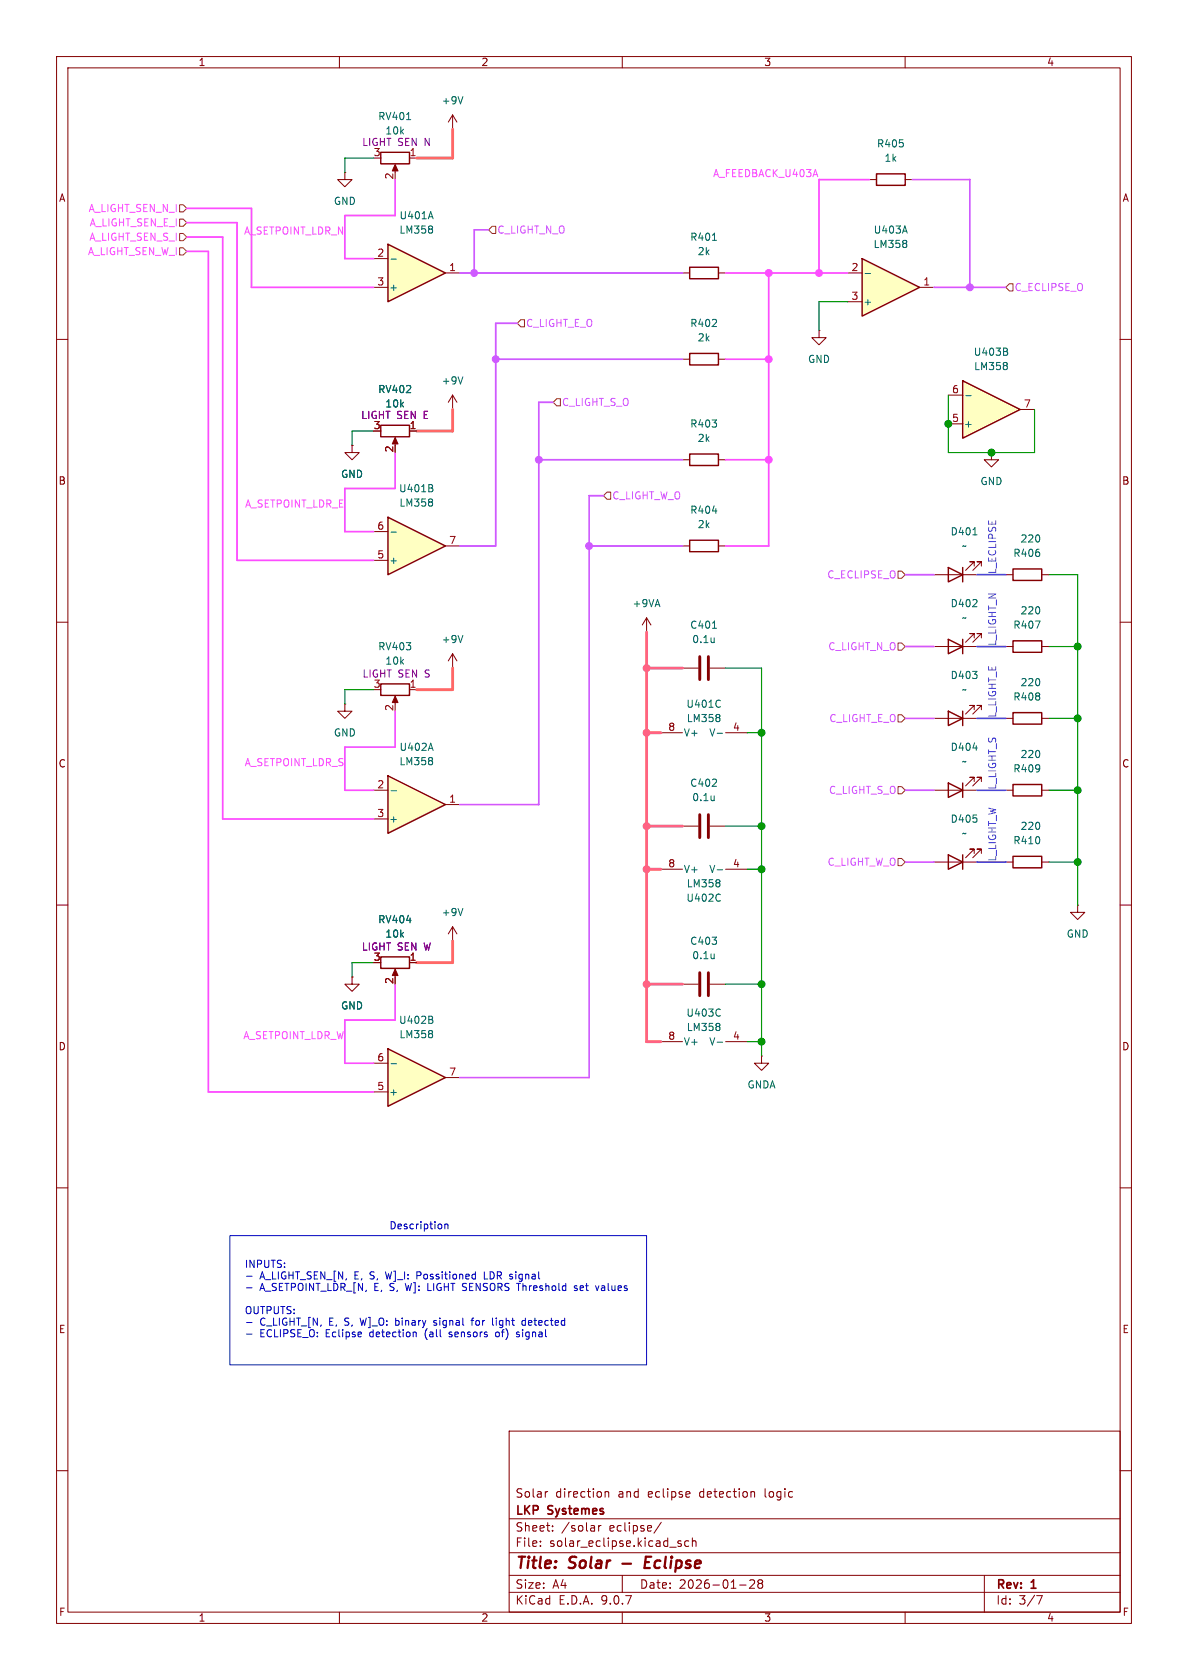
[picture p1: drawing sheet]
<svg xmlns="http://www.w3.org/2000/svg" width="210mm" height="297mm" viewBox="0 0 210 297" stroke-linecap="round" stroke-linejoin="round" font-family="sans-serif">
<g fill="none" stroke="#840000" stroke-width=".18">
<path d="M10 10h190v277h-190zM12 12h186v273h-186zM60 10v2M110 10v2M160 10v2M61 30.5v1.3h1.2l-1.2 1.2-1.3-1.2h1.3M61 30.5h.1M69.8 29.5v1M72.4 27.9h1.3M80 22.9h.1M80 20.3v2.6M80 20.3l-.8 1.3"/>
<path d="M80 20.3l.8 1.3M120.6 48.3h1.3M127 48.3h1.3M10 60h2M62.2 78.7v1.3h1.3l-1.3 1.3-1.2-1.3h1.2M62.2 78.7h.1M69.8 77.7v1M72.4 76.2h1.3M80 72.4h.1M80 69.9l-.8 1.2M80 69.9l.8 1.2M80 69.9v2.5"/>
<path d="M120.6 63.5h1.3M127 63.5h1.3M198 60h2M120.6 81.3h1.3M120.6 96.5h1.3M127 81.3h1.3M127 96.5h1.3M10 110h2M114.3 111.8h.1M114.3 109.2l-.8 1.3M114.3 109.2l.8 1.3M114.3 109.2v2.6"/>
<path d="M120.6 118.1h2.8M125.5 118.1h2.8M198 110h2M116.8 129.5h3.8M128.3 129.5h3.8M177.8 139.7h1.3M184.1 139.7h1.3M10 160h2M165.1 152.4h7.6M172.2 150.9v-.8h-.8h.8l-1.5 1.5M173.5 150.9v-.8h-.8h.8l-1.5 1.5M177.8 152.4h1.3"/>
<path d="M184.1 152.4h1.3M198 160h2M10 210h2M198 210h2M90 253h108v32h-108zM10 260h2M90 278.5h108M90 274.5h108M90 268.5h108M95.5 273.2v.2M95.5 272.5v.1M96.8 263.7l-.3 .1"/>
<path d="M97.7 270.5v.2M97.7 269.8v.1M105 269.8l.1 .9M105.1 270.6l-.1 .1M105.1 270l-.1 .1M105.8 269.7v1M106.3 269.7l-.3 .1-.2 .2M107 263.8l.2-.1 .3 .1 .1 .9M107 263.7v1M110 278.5v3M116.9 269.1l-1.3 1.9M120.4 272.5l-.4-.1-.2 .2 .1 .2 .5 .2v.3h-.6"/>
<path d="M121.7 263.7l.3 .3-.8 .2M121.8 272.5l-.5-.1-.3 .3v.4l.2 .2h.6M121.9 264.6l-.2 .1M122.4 272.5l.2-.1 .4 .1v.9M122.4 271.9v1.5M132.5 279.4l.6-.1 .2 .1 .1 .3-.9 1.1h.9M133 263.7h.2l.2 .2v.8M134.3 279.9l-.3-.3 .3-.3 .4 .1 .1 .2-.3 .3M134.3 279.9l-.3 .3v.4l.3 .2 .4-.1 .1-.2v-.4l-.3-.2M134.3 279.9h.2M174 278.5v6.5M198 260h2"/>
<path d="M60 285v2M90 281.5h108M110 285v2M130.8 280.2h1.1M160 285v2M183.3 282.1h1l-.7 1.5"/>
</g>
<path d="M110 276.4h1.5M114.1 276.2h.6M115.1 275.2h-.9l-.3 2h1" fill="none" stroke="#840000" stroke-width=".4"/>
<path d="M67.3 26.9h5.1v2.1h-5.1zM121.9 47.2h5.1v2.1h-5.1zM67.3 75.2h5.1v2h-5.1zM121.9 62.5h5.1v2h-5.1zM121.9 80.3h5.1v2h-5.1zM121.9 95.5h5.1v2h-5.1zM179.1 138.7h5v2h-5zM167.6 151.1l2.6 1.3-2.6 1.3zM170.2 151.1v2.6M179.1 151.4h5v2h-5z" fill="none" stroke="#840000" stroke-width=".25"/>
<g fill="none" stroke="#006464" stroke-width=".18">
<path d="M81.8 17.1l-.4 1.3M71.9 21.2h.7M125.9 42.5h.8M81.8 66.6l-.4 1.3M125.9 90.3h.8M125.9 111.1h.8M126.2 112.8v.8M126.2 113.5h.1M126.8 129.6h.9M127.2 126.4v.3M127.2 127v.5M127.3 123.8v.1"/>
<path d="M127.3 124.9v.1"/>
</g>
<path d="M123.7 116.1v4M125.2 116.1v4" fill="none" stroke="#840000" stroke-width=".51"/>
<g fill="#840000" stroke="#840000" stroke-width=".18">
<path d="M69.8 77.3l.6 1.2h-1.1z"/>
<path d="M69.8 29.1l.6 1.1h-1.1z"/>
</g>
<path d="M68.6 43.2l10.1 5.1-10.1 5z" fill="#ffffc2"/>
<path d="M68.6 43.2l10.1 5.1-10.1 5zM167.6 100.3l2.6 1.3-2.6 1.3zM170.2 100.3v2.6M179.1 100.6h5v2h-5z" fill="none" stroke="#840000" stroke-width=".25"/>
<path d="M66 45.7h2.6M66 50.8h2.6M78.7 48.3h2.6M175.3 80v1.3h1.2l-1.2 1.3-1.3-1.3h1.3M175.3 80h.1M165.1 101.6h7.6M172.2 100.1v-.8h-.8h.8l-1.5 1.5M173.5 100.1v-.8h-.8h.8l-1.5 1.5M177.8 101.6h1.3M184.1 101.6h1.3" fill="none" stroke="#840000" stroke-width=".18"/>
<path d="M76.1 37.4l.5 1.3M69.1 45.8h1M76.4 40.1v.3M76.4 40.6v.5M172 94.6h.7" fill="none" stroke="#006464" stroke-width=".18"/>
<path d="M170.2 67.3l10.1 5.1-10.1 5.1z" fill="#ffffc2"/>
<path d="M154.9 30.7h5.1v2.1h-5.1zM170.2 67.3l10.1 5.1-10.1 5.1z" fill="none" stroke="#840000" stroke-width=".25"/>
<path d="M153.7 31.8h1.2M160 31.8h1.3M167.6 69.9h2.6M167.6 74.9h2.6M180.3 72.4h2.6" fill="none" stroke="#840000" stroke-width=".18"/>
<path d="M170.7 69.9h1M177.8 62.1l.3 .3v.3l-.2 .1M178 61.6l.1 .2-.1 .3M178 64.2v.3M178 64.7v.5" fill="none" stroke="#006464" stroke-width=".18"/>
<path d="M152.4 45.7l10.2 5.1-10.2 5.1z" fill="#ffffc2"/>
<path d="M152.4 45.7l10.2 5.1-10.2 5.1z" fill="none" stroke="#840000" stroke-width=".25"/>
<path d="M144.8 58.4v1.3h1.2l-1.2 1.3-1.3-1.3h1.3M144.8 58.4h.1M149.9 48.3h2.5M149.9 53.3h2.5M162.6 50.8h2.5M62.2 172.7v1.3h1.3l-1.3 1.3-1.2-1.3h1.2M62.2 172.7h.1" fill="none" stroke="#840000" stroke-width=".18"/>
<path d="M160 39.9l.4 1.3M152.9 48.4h1M160.2 42.6v.3M160.2 43.2v.4" fill="none" stroke="#006464" stroke-width=".18"/>
<path d="M68.6 137.2l10.1 5-10.1 5.1z" fill="#ffffc2"/>
<path d="M67.3 120.9h5.1v2h-5.1zM68.6 137.2l10.1 5-10.1 5.1zM67.3 169.2h5.1v2h-5.1z" fill="none" stroke="#840000" stroke-width=".25"/>
<path d="M66 139.7h2.6M69.8 123.4v1.1M72.4 121.9h1.3M66 144.8h2.6M78.7 142.2h2.6M69.8 171.7v1M72.4 170.2h1.3M80 166.4h.1M80 163.8l-.8 1.3M80 163.8l.8 1.3M80 163.8v2.6" fill="none" stroke="#840000" stroke-width=".18"/>
<path d="M69.1 139.8h1M76.1 131.4l.5 1.3M76.4 134.1v.3M76.4 134.6v.5M81.8 160.6l-.4 1.3" fill="none" stroke="#006464" stroke-width=".18"/>
<g fill="#840000" stroke="#840000" stroke-width=".18">
<path d="M69.8 171.3l.6 1.2h-1.1z"/>
<path d="M69.8 123.1l.6 1.1h-1.1z"/>
</g>
<path d="M68.6 185.4l10.1 5.1-10.1 5.1z" fill="#ffffc2"/>
<path d="M68.6 185.4l10.1 5.1-10.1 5.1z" fill="none" stroke="#840000" stroke-width=".25"/>
<g fill="none" stroke="#840000" stroke-width=".18">
<path d="M80 118.1h.1M80 115.6l-.8 1.2M80 115.6l.8 1.2M80 115.6v2.5M61 124.5v1.2h1.2l-1.2 1.3-1.3-1.3h1.3M61 124.5h.1M116.8 153.7h3.8M120.6 146.1h2.8M125.5 146.1h2.8M128.3 153.7h3.8M120.6 174h2.8M125.5 174h2.8"/>
<path d="M66 188h2.6M66 193h2.6M78.7 190.5h2.6M134.6 186.7v1.3h1.3l-1.3 1.2-1.3-1.2h1.3M134.6 186.7h.1"/>
</g>
<g fill="none" stroke="#006464" stroke-width=".18">
<path d="M81.8 112.3l-.4 1.3M126.2 140.7v.8M126.2 141.4v.1M126.8 153.8h.9M127.2 155.6v.3M127.2 156.2v.5M127.3 158.1v.1M127.3 159.2v.1M76.4 179.7l.1 .2-.1 .3M126.2 168.6v.9M126.2 169.4h.1M69.1 188.1h1"/>
<path d="M76.2 180.3l.3 .2v.3l-.2 .1M76.4 182.3v.3M76.4 182.9v.4"/>
</g>
<path d="M123.7 144v4.1M125.2 144v4.1M123.7 172v4M125.2 172v4" fill="none" stroke="#840000" stroke-width=".51"/>
<path d="M68.6 91.4l10.1 5.1-10.1 5.1z" fill="#ffffc2"/>
<path d="M68.6 91.4l10.1 5.1-10.1 5.1zM167.6 113l2.6 1.3-2.6 1.3zM170.2 113v2.6M179.1 113.3h5v2h-5zM167.6 138.4l2.6 1.3-2.6 1.3zM167.6 125.7l2.6 1.3-2.6 1.3zM170.2 125.7v2.6M170.2 138.4v2.6M179.1 126h5v2h-5z" fill="none" stroke="#840000" stroke-width=".25"/>
<g fill="none" stroke="#840000" stroke-width=".18">
<path d="M62.2 78.7h.1M72.4 76.2h1.3M66 94h2.6M66 99.1h2.6M78.7 96.5h2.6M165.1 114.3h7.6M172.2 112.8v-.8h-.8h.8l-1.5 1.5M173.5 112.8v-.8h-.8h.8l-1.5 1.5M177.8 114.3h1.3M184.1 114.3h1.3M165.1 139.7h7.6M165.1 127h7.6"/>
<path d="M172.2 138.2v-.8h-.8h.8l-1.5 1.5M172.2 125.5v-.8h-.8h.8l-1.5 1.5M173.5 138.2v-.8h-.8h.8l-1.5 1.5M173.5 125.5v-.8h-.8h.8l-1.5 1.5M177.8 127h1.3M184.1 127h1.3M62.2 172.7h.1M72.4 170.2h1.3M190.5 160v1.3h1.3l-1.3 1.3-1.3-1.3h1.3M190.5 160h.1M116.8 184.2h3.8M128.3 184.2h3.8"/>
</g>
<path d="M69.1 94.1h1M76.2 86.3l.3 .2v.3l-.2 .1M76.4 85.7l.1 .2-.1 .3M76.4 88.3v.3M76.4 88.9v.5M183 109.8h.9l-.6 1.3M172 132.2h.8M127.3 178.4v.1M127.3 179.5v.1M126.8 184.2h.9M127.2 181v.3M127.2 181.6v.5" fill="none" stroke="#006464" stroke-width=".18"/>
<g fill="none" stroke="#725600" stroke-width=".18">
<path d="M31.7 36.2h.7l.6 .6-.6 .7h-.7zM31.7 38.7h.7l.6 .7-.6 .6h-.7zM31.7 43.8h.7l.6 .7-.6 .6h-.7zM31.7 41.3h.7l.6 .6-.6 .6h-.7zM87 40h.6v1.3h-.6l-.6-.7zM91.4 57.2l.7-.7h.6v1.3h-.6zM177.8 50.8l.6-.6h.7v1.2h-.7zM98.4 70.5h.7v1.3h-.7l-.6-.7zM107.3 87h.6v1.3h-.6l-.6-.7zM158.7 101h.7l.6 .6-.6 .6h-.7zM158.7 113.7h.7l.6 .6-.6 .6h-.7zM158.7 126.4h.7l.6 .6-.6 .6h-.7z"/>
<path d="M158.7 139.1h.7l.6 .6-.6 .6h-.7zM158.7 151.8h.7l.6 .6-.6 .6h-.7z"/>
</g>
<g fill="none" stroke="#009600" stroke-width=".2">
<path d="M66 27.9h-5v2.6M149.9 53.3h-5.1v5.1M66 76.2h-3.8v2.5M167.6 69.9v10.1h15.3v-7.6M128.3 118.1h6.3v68.6M185.4 114.3h5.1M185.4 101.6h5.1v58.4M66 121.9h-5v2.6M132.1 129.5h2.5M185.4 139.7h5.1M185.4 127h5.1M128.3 146.1h6.3"/>
<path d="M132.1 153.7h2.5M185.4 152.4h5.1M66 170.2h-3.8v2.5M128.3 174h6.3M132.1 184.2h2.5"/>
</g>
<path d="M172.7 101.6h5.1M172.7 114.3h5.1M172.7 127h5.1M172.7 139.7h5.1M172.7 152.4h5.1" fill="none" stroke="#5f4aff" stroke-width=".3"/>
<g fill="none" stroke="#fd4dff" stroke-width=".3">
<path d="M33 36.8h11.4v14h21.6M33 39.4h8.9v59.7h24.1M69.8 31.8v6.3h-8.8v7.6h5M153.7 31.8h-8.9v16.5M33 44.5h3.8v148.5h29.2M33 41.9h6.4v102.9h26.6M128.3 48.3h21.6M135.9 48.3v48.2h-7.6M128.3 63.5h7.6M69.8 80v6.4h-8.8v7.6h5M128.3 81.3h7.6M69.8 125.7v6.4h-8.8v7.6h5"/>
<path d="M69.8 174v6.3h-8.8v7.7h5"/>
</g>
<g fill="none" stroke="#ce5aff" stroke-width=".3">
<path d="M161.3 31.8h10.1v19M81.3 48.3h39.3M86.4 40.6h-2.6v7.7M91.4 57.2h-3.8v39.3h-6.3M165.1 50.8h12.7M87.6 63.5h33M97.8 71.1h-2.6v71.1h-13.9M95.2 81.3h25.4M104.1 96.5h16.5M106.7 87.6h-2.6v102.9h-22.8M160 101.6h5.1M160 114.3h5.1"/>
<path d="M160 127h5.1M160 139.7h5.1M160 152.4h5.1"/>
</g>
<path d="M80 22.9v5h-6.3M80 72.4v3.8h-6.3M80 118.1v3.8h-6.3M80 166.4v3.8h-6.3" fill="none" stroke="#ff6866" stroke-width=".51"/>
<path d="M114.3 111.8v72.4h2.5M114.3 118.1h6.3M114.3 129.5h2.5M114.3 146.1h6.3M114.3 153.7h2.5M114.3 174h6.3" fill="none" stroke="#ff6283" stroke-width=".51"/>
<g fill="none" stroke="#0000c2" stroke-width=".18">
<path d="M40.6 218.4h73.7v22.9h-73.7zM78 216.5v.6M78.6 216.4v.8M78.6 216.5l.2-.1 .3 .1 .1 .7M43.6 225.6h1M43.6 227.7h1M43.6 233.8h1M43.6 235.8h1M70 233v1.3M70 234.2l.1 .1M70.1 233.4l-.1 .1M73.5 235.5l.1 .8"/>
<path d="M73.7 225.5h.5M74.2 224.8h-.5v1.3M75.6 226.9v1.3h.6M76.7 234.2l.3 .1M77 233.4l-.3 .2v.2l.3 .1M79.4 236.3h.1M79.4 235.5v.2l.2 .2M83.3 233.4h.4M83.7 233l-.3 .2v1.1M83.9 225.3h.1M84 224.8v1.3M84 226l-.1 .1"/>
<path d="M85.6 224.8v1.3h.6M87.1 234.2l.1 .1M87.7 233v.1M87.7 233.4v.9M87.9 235.5l-.3 .2v.4l.1 .2h.3M91.4 235.5v.3l.4 .3M91.8 236.2l-.1 .1h-.4M92.9 233.5l-.4-.1-.2 .3 .1 .5h.5M92.9 233v1.3M102 227.4l-.3-.1-.2 .2 .1 .2 .4 .1v.3h-.5M105.9 227.3l-.3 .9"/>
</g>
<g fill="#ff6283" stroke="#ff6283" stroke-width=".18">
<circle cx="114.3" cy="174" r=".61"/>
<circle cx="114.3" cy="153.7" r=".61"/>
<circle cx="114.3" cy="146" r=".61"/>
<circle cx="114.3" cy="118.1" r=".61"/>
<circle cx="114.3" cy="129.5" r=".61"/>
</g>
<g fill="#009600" stroke="#009600" stroke-width=".18">
<circle cx="134.6" cy="184.1" r=".61"/>
<circle cx="134.6" cy="174" r=".61"/>
<circle cx="134.6" cy="129.5" r=".61"/>
<circle cx="167.6" cy="74.9" r=".61"/>
<circle cx="175.3" cy="80" r=".61"/>
<circle cx="190.5" cy="139.7" r=".61"/>
<circle cx="190.5" cy="127" r=".61"/>
<circle cx="190.5" cy="114.3" r=".61"/>
<circle cx="190.5" cy="152.4" r=".61"/>
<circle cx="134.6" cy="153.7" r=".61"/>
<circle cx="134.6" cy="146" r=".61"/>
</g>
<g fill="#fd4dff" stroke="#fd4dff" stroke-width=".18">
<circle cx="135.9" cy="63.5" r=".61"/>
<circle cx="135.9" cy="81.3" r=".61"/>
<circle cx="144.8" cy="48.3" r=".61"/>
<circle cx="135.9" cy="48.3" r=".61"/>
</g>
<g fill="#ce5aff" stroke="#ce5aff" stroke-width=".18">
<circle cx="87.6" cy="63.5" r=".61"/>
<circle cx="171.4" cy="50.8" r=".61"/>
<circle cx="83.8" cy="48.3" r=".61"/>
<circle cx="104.1" cy="96.5" r=".61"/>
<circle cx="95.2" cy="81.3" r=".61"/>
</g>
<g font-size="2.8" fill="#840000">
<text x="91" y="277.9">Title:</text>
<text x="100.7" y="277.9">Solar</text>
<text x="115.6" y="277.9">Eclipse</text>
</g>
<g font-size="2.1" fill="#840000">
<text x="91" y="268.2">LKP</text>
<text x="91" y="265">Solar</text>
<text x="97" y="268.2">Systemes</text>
<text x="98.2" y="265">direction</text>
<text x="109.3" y="265">and</text>
<text x="114.7" y="265">eclipse</text>
<text x="123.9" y="265">detection</text>
<text x="135.6" y="265">logic</text>
<text x="91" y="273.7">File:</text>
<text x="91" y="271">Sheet:</text>
<text x="97.1" y="273.7">solar_eclipse.kicad_sch</text>
<text x="99.2" y="271">/solar</text>
<text x="107.8" y="271">eclipse/</text>
<text x="91" y="281.1">Size:</text>
<text x="97.7" y="281.1">A4</text>
<text x="113" y="281.1">Date:</text>
<text x="120" y="281.1">2026-01-28</text>
<text x="176" y="281.3">Rev:</text>
<text x="182.4" y="281.3">1</text>
<text x="91" y="283.9">KiCad</text>
<text x="98.7" y="283.9">E.D.A.</text>
<text x="106.3" y="283.9">9.0.7</text>
<text x="176" y="283.9">Id:</text>
<text x="180.1" y="283.9">3/7</text>
</g>
<g font-size="1.8" fill="#840000">
<text x="35" y="11.9">1</text>
<text x="85" y="11.9">2</text>
<text x="135" y="11.9">3</text>
<text x="185" y="11.9">4</text>
<text x="10.3" y="35.9">A</text>
<text x="198.4" y="35.9">A</text>
<text x="10.3" y="85.9">B</text>
<text x="198.3" y="85.9">B</text>
<text x="10.3" y="135.9">C</text>
<text x="198.3" y="135.9">C</text>
<text x="10.3" y="185.9">D</text>
<text x="198.3" y="185.9">D</text>
<text x="10.3" y="235.9">E</text>
<text x="198.3" y="235.9">E</text>
<text x="10.3" y="285.9">F</text>
<text x="35" y="286.9">1</text>
<text x="85" y="286.9">2</text>
<text x="135" y="286.9">3</text>
<text x="185" y="286.9">4</text>
<text x="198.4" y="285.9">F</text>
</g>
<g font-size="1.8" fill="#006464">
<text x="66.8" y="21.4">RV401</text>
<text x="78" y="18.6">+9V</text>
<text x="154.9" y="26.3">R405</text>
<text x="156.3" y="28.8">1k</text>
<text x="58.9" y="36.4">GND</text>
<text x="70.5" y="41.5">LM358</text>
<text x="70.5" y="39">U401A</text>
<text x="154.4" y="41.5">U403A</text>
<text x="121.9" y="42.8">R401</text>
<text x="123.2" y="45.3">2k</text>
<text x="154.3" y="44">LM358</text>
<text x="68.7" y="51.7">+</text>
<text x="121.9" y="58">R402</text>
<text x="152.5" y="54.2">+</text>
<text x="123.2" y="60.6">2k</text>
<text x="142.7" y="64.4">GND</text>
<text x="172" y="63.1">U403B</text>
<text x="172.1" y="65.6">LM358</text>
<text x="66.8" y="69.7">RV402</text>
<text x="78" y="68.2">+9V</text>
<text x="121.9" y="75.8">R403</text>
<text x="170.3" y="75.8">+</text>
<text x="123.2" y="78.3">2k</text>
<text x="60.2" y="84.7">GND</text>
<text x="70.4" y="87.2">U401B</text>
<text x="70.5" y="89.8">LM358</text>
<text x="173.2" y="86">GND</text>
<text x="121.9" y="91">R404</text>
<text x="123.2" y="93.6">2k</text>
<text x="167.9" y="94.8">D401</text>
<text x="68.7" y="99.9">+</text>
<text x="169.9" y="97.4">~</text>
<text x="179" y="98.7">R406</text>
<text x="180.3" y="96.1">220</text>
<text x="111.7" y="107.5">+9VA</text>
<text x="167.9" y="107.5">D402</text>
<text x="78" y="113.9">+9V</text>
<text x="121.9" y="111.4">C401</text>
<text x="122.3" y="113.9">0.1u</text>
<text x="169.9" y="110.1">~</text>
<text x="179" y="111.4">R407</text>
<text x="180.3" y="108.8">220</text>
<text x="66.8" y="115.2">RV403</text>
<text x="68" y="117.7">10k</text>
<text x="121.2" y="125.3">U401C</text>
<text x="167.9" y="120.2">D403</text>
<text x="169.9" y="122.8">~</text>
<text x="179" y="124.1">R408</text>
<text x="180.3" y="121.5">220</text>
<text x="58.9" y="130.4">GND</text>
<text x="120.8" y="130.4">V+</text>
<text x="121.3" y="127.9">LM358</text>
<text x="125.3" y="130.4">V-</text>
<text x="70.5" y="135.5">LM358</text>
<text x="70.5" y="132.9">U402A</text>
<text x="167.9" y="132.9">D404</text>
<text x="169.9" y="135.5">~</text>
<text x="179" y="136.8">R409</text>
<text x="180.3" y="134.2">220</text>
<text x="121.9" y="139.3">C402</text>
<text x="122.3" y="141.8">0.1u</text>
<text x="68.7" y="145.6">+</text>
<text x="167.9" y="145.6">D405</text>
<text x="169.9" y="148.2">~</text>
<text x="179" y="149.5">R410</text>
<text x="180.3" y="146.9">220</text>
<text x="120.8" y="154.5">V+</text>
<text x="125.3" y="154.5">V-</text>
<text x="121.2" y="159.6">U402C</text>
<text x="121.3" y="157.1">LM358</text>
<text x="66.8" y="163.4">RV404</text>
<text x="68" y="166">10k</text>
<text x="78" y="162.2">+9V</text>
<text x="121.9" y="167.2">C403</text>
<text x="188.5" y="166">GND</text>
<text x="122.3" y="169.8">0.1u</text>
<text x="60.2" y="178.7">GND</text>
<text x="121.2" y="179.9">U403C</text>
<text x="70.4" y="181.2">U402B</text>
<text x="70.5" y="183.7">LM358</text>
<text x="120.8" y="185">V+</text>
<text x="121.3" y="182.5">LM358</text>
<text x="125.3" y="185">V-</text>
<text x="68.7" y="193.9">+</text>
<text x="132" y="192.6">GNDA</text>
</g>
<g font-size="1.8" fill="#840084">
<text x="68" y="24">10k</text>
<text x="63.9" y="26">LIGHT SEN N</text>
<text x="63.8" y="74.3">LIGHT SEN E</text>
<text x="68" y="72.2">10k</text>
<text x="64" y="120">LIGHT SEN S</text>
<text x="63.9" y="168.2">LIGHT SEN W</text>
</g>
<g font-size="1.8" fill="#a90000">
<text x="66" y="27.7">3</text>
<text x="72.3" y="27.7">1</text>
<text x="69.6" y="31.8" transform="rotate(-90 69.6 31.8)">2</text>
<text x="66.6" y="45.5">2</text>
<text x="66.6" y="50.5">3</text>
<text x="79.3" y="48">1</text>
<text x="150.4" y="48">2</text>
<text x="150.4" y="53.1">3</text>
<text x="163.1" y="50.5">1</text>
<text x="168.2" y="69.6">6</text>
<text x="66" y="75.9">3</text>
<text x="72.3" y="75.9">1</text>
<text x="168.2" y="74.7">5</text>
<text x="180.9" y="72.1">7</text>
<text x="69.6" y="80.1" transform="rotate(-90 69.6 80.1)">2</text>
<text x="66.6" y="93.7">6</text>
<text x="66.6" y="98.8">5</text>
<text x="79.3" y="96.3">7</text>
<text x="66" y="121.7">3</text>
<text x="69.6" y="125.8" transform="rotate(-90 69.6 125.8)">2</text>
<text x="72.3" y="121.7">1</text>
<text x="118" y="129.3">8</text>
<text x="129.5" y="129.3">4</text>
<text x="66.6" y="139.4">2</text>
<text x="79.3" y="142">1</text>
<text x="66.6" y="144.5">3</text>
<text x="118" y="153.4">8</text>
<text x="129.5" y="153.4">4</text>
<text x="66" y="169.9">3</text>
<text x="72.3" y="169.9">1</text>
<text x="69.6" y="174.1" transform="rotate(-90 69.6 174.1)">2</text>
<text x="118" y="183.9">8</text>
<text x="129.5" y="183.9">4</text>
<text x="66.6" y="187.7">6</text>
<text x="79.3" y="190.2">7</text>
<text x="66.6" y="192.8">5</text>
</g>
<g font-size="1.8" fill="#fd4dff">
<text x="126" y="31.4">A_FEEDBACK_U403A</text>
<text x="15.6" y="37.7">A_LIGHT_SEN_N_I</text>
<text x="15.8" y="40.2">A_LIGHT_SEN_E_I</text>
<text x="43" y="41.6">A_SETPOINT_LDR_N</text>
<text x="15.5" y="45.3">A_LIGHT_SEN_W_I</text>
<text x="15.7" y="42.8">A_LIGHT_SEN_S_I</text>
<text x="43.2" y="89.8">A_SETPOINT_LDR_E</text>
<text x="43.2" y="135.5">A_SETPOINT_LDR_S</text>
<text x="42.9" y="183.8">A_SETPOINT_LDR_W</text>
</g>
<g font-size="1.8" fill="#ce5aff">
<text x="87.8" y="41.5">C_LIGHT_N_O</text>
<text x="179.3" y="51.7">C_ECLIPSE_O</text>
<text x="92.9" y="58">C_LIGHT_E_O</text>
<text x="99.3" y="72">C_LIGHT_S_O</text>
<text x="108.1" y="88.5">C_LIGHT_W_O</text>
<text x="146.1" y="102.5">C_ECLIPSE_O</text>
<text x="146.3" y="115.2">C_LIGHT_N_O</text>
<text x="146.5" y="127.9">C_LIGHT_E_O</text>
<text x="146.4" y="140.6">C_LIGHT_S_O</text>
<text x="146.2" y="153.3">C_LIGHT_W_O</text>
</g>
<g font-size="1.8" fill="#5f4aff">
<text x="176.2" y="101.6" transform="rotate(-90 176.2 101.6)">L_ECLIPSE</text>
<text x="176.2" y="114.3" transform="rotate(-90 176.2 114.3)">L_LIGHT_N</text>
<text x="176.2" y="127" transform="rotate(-90 176.2 127)">L_LIGHT_E</text>
<text x="176.2" y="139.7" transform="rotate(-90 176.2 139.7)">L_LIGHT_S</text>
<text x="176.2" y="152.4" transform="rotate(-90 176.2 152.4)">L_LIGHT_W</text>
</g>
<g font-size="1.8" fill="#0000c2">
<text x="68.7" y="217.5">Description</text>
<text x="43.2" y="224.3">INPUTS:</text>
<text x="45.9" y="226.4">A_LIGHT_SEN_[N,</text>
<text x="62.8" y="226.4">E,</text>
<text x="65.7" y="226.4">S,</text>
<text x="68.7" y="226.4">W]_I:</text>
<text x="74.3" y="226.4">Possitioned</text>
<text x="86.4" y="226.4">LDR signal</text>
<text x="43.2" y="232.5">OUTPUTS:</text>
<text x="45.9" y="228.4">A_SETPOINT_LDR_[N,</text>
<text x="66.3" y="228.4">E,</text>
<text x="69.2" y="228.4">S,</text>
<text x="72.2" y="228.4">W]:</text>
<text x="76.2" y="228.4">LIGHT SENSORS Threshold</text>
<text x="102.8" y="228.4">set</text>
<text x="106.8" y="228.4">values</text>
<text x="45.9" y="234.6">C_LIGHT_[N,</text>
<text x="45.9" y="236.6">ECLIPSE_O:</text>
<text x="57.7" y="236.6">Eclipse</text>
<text x="58.3" y="234.6">E,</text>
<text x="61.2" y="234.6">S,</text>
<text x="64.2" y="234.6">W]_O:</text>
<text x="65.6" y="236.6">detection</text>
<text x="70.6" y="234.6">binary</text>
<text x="75.6" y="236.6">(all</text>
<text x="77.5" y="234.6">signal</text>
<text x="80.1" y="236.6">sensors</text>
<text x="84.5" y="234.6">for</text>
<text x="88.3" y="234.6">light</text>
<text x="88.5" y="236.6">of)</text>
<text x="92.4" y="236.6">signal</text>
<text x="93.8" y="234.6">detected</text>
</g>
</svg>
